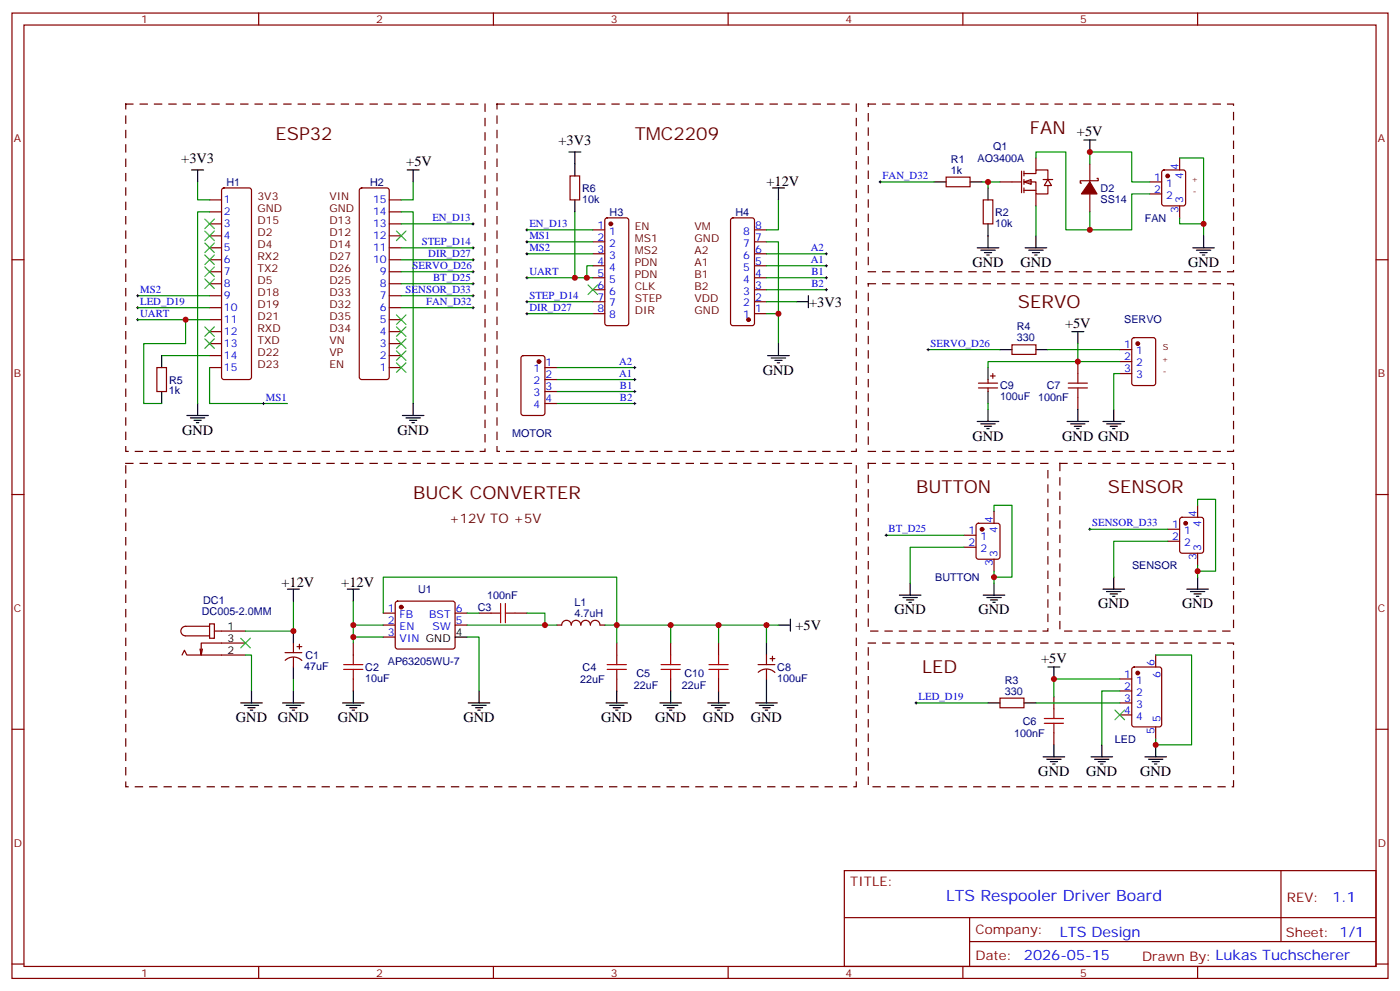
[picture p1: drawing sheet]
<svg xmlns="http://www.w3.org/2000/svg" width="412mm" height="292mm" viewBox="0 0 412 292" stroke-linecap="round" stroke-linejoin="round" font-family="sans-serif">
<g fill="none" stroke="#870000" stroke-width=".35">
<path d="M3.5 3.8h405.4v284.4h-405.4zM7.1 7.4h398.2v277.3h-398.2zM76.2 3.8v3.6M145.3 3.8v3.6M214.5 3.8v3.6M283.6 3.8v3.6M352.8 3.8v3.6M61.7 58.9h3.6M65.5 55.6l.5-.2h7.4l.5 .2 .2 .5v55l-.3 .5-.4 .2h-7.4l-.5-.2-.2-.5v-55zM106.1 55.6l.4-.2h7.4l.5 .2 .3 .5v55l-.3 .5-.5 .2h-7.4l-.5-.2-.2-.5v-55zM114.7 58.9h3.5M338.7 53.6h3.5"/>
<path d="M338.7 57.1h3.5M342.4 50.3l.5-.2h5.6l.7 .4v9.4l-.4 .7h-5.9l-.7-.4v-9.4zM347.5 46.5v3.6M3.5 76.5h3.6M61.7 76.5h3.6M61.7 73h3.6M61.7 69.5h3.6M61.7 65.9h3.6M61.7 62.4h3.6M114.7 76.5h3.5M114.7 73h3.5M114.7 69.5h3.5"/>
<path d="M114.7 65.9h3.5M114.7 62.4h3.5M174.6 67.7h3.6M174.6 71.2h3.6M174.6 74.8h3.6M174.6 78.3h3.6M178.4 64.4l.5-.2h5.6l.5 .2 .2 .5v30.3l-.2 .5-.5 .2h-5.6l-.5-.2-.2-.5v-30.3zM215.4 64.4l.5-.2h5.6l.5 .2 .2 .5v30.3l-.2 .5-.5 .2h-5.6l-.5-.2-.2-.5v-30.3zM222.2 67.7h3.6M222.2 71.2h3.6M222.2 74.8h3.6M222.2 78.3h3.6"/>
<path d="M347.5 60.6v3.6M405.3 76.5h3.6M61.7 97.7h3.6M61.7 94.2h3.6M61.7 90.6h3.6M61.7 87.1h3.6M61.7 83.6h3.6M61.7 80h3.6M114.7 97.7h3.5M114.7 94.2h3.5M114.7 90.6h3.5M114.7 87.1h3.5"/>
<path d="M114.7 83.6h3.5M114.7 80h3.5M174.6 81.8h3.6M174.6 85.3h3.6M174.6 88.9h3.6M174.6 92.4h3.6M222.2 81.8h3.6M222.2 85.3h3.6M222.2 88.9h3.6M222.2 92.4h3.6M333.6 99.7l.5-.3h5.6l.7 .5v13l-.4 .6-5.9 .1-.7-.5v-12.9zM61.7 108.3h3.6"/>
<path d="M61.7 104.7h3.6M61.7 101.2h3.6M114.7 108.3h3.5M114.7 104.7h3.5M114.7 101.2h3.5M153.7 104.9l.5-.2h5.6l.7 .5v16.5l-.4 .6-5.9 .1-.7-.5v-16.5zM160.5 108.3h3.5M160.5 111.8h3.5M160.5 115.3h3.5M160.5 118.9h3.5M329.8 103h3.6M329.8 106.5h3.6"/>
<path d="M329.8 110h3.6M3.5 145.7h3.6M284 157.7h3.5M287.7 154.3l.5-.2h5.7l.6 .5 .1 9.4-.5 .7h-5.9l-.6-.5-.1-9.4zM292.8 150.6v3.5M344 155.9h3.5M344 159.4h3.5M347.7 152.6l.5-.2h5.6l.7 .4v9.4l-.4 .7h-5.9l-.7-.4v-9.4zM352.8 148.8v3.6M405.3 145.7h3.6M284 161.2h3.5M292.8 164.7v3.5"/>
<path d="M352.8 162.9v3.6M53.6 192.9l.7-1.4 .7 1.4h17.3M59.6 191.2l-.3 1.7M61.7 183.8h1.4v4.2h-1.4zM61.7 184.5h-7a1.41 1.41 0 0 0-1.4 1.4 1.41 1.41 0 0 0 1.4 1.4h7M63.1 185.9h9.2M72.3 189.4h-13v3.5l-.4-1.7M329.8 200h3.6M333.6 196.7l.5-.2h7.4l.6 .4 .1 16.5-.5 .6-7.6 .1-.7-.5v-16.4zM340.4 192.9v3.6M3.5 214.8h3.6M329.8 203.5h3.6"/>
<path d="M329.8 207h3.6M329.8 210.6h3.6M340.4 214.1v3.5M405.3 214.8h3.6M248.7 256.4h156.6v28.3h-156.6zM377.3 256.5v20.8M248.7 270.3h156.5M285.6 277.3h119.6M285.6 270.3v14.1M3.5 284h3.6M76.2 284.7v3.5M145.3 284.7v3.5"/>
<path d="M214.5 284.7v3.5M283.6 284.7v3.5M352.8 284.7v3.5M405.3 284h3.6"/>
</g>
<g fill="#870000" stroke="#870000" stroke-width=".35">
<circle cx="179.9" cy="65.9" r=".53"/>
<circle cx="220.5" cy="94.2" r=".53"/>
<circle cx="158.7" cy="106.5" r=".53"/>
<circle cx="335.1" cy="101.2" r=".53"/>
<circle cx="289.3" cy="155.9" r=".53"/>
<circle cx="349.2" cy="154.1" r=".53"/>
<circle cx="344" cy="51.8" r=".53"/>
<circle cx="335.1" cy="198.2" r=".53"/>
</g>
<g fill="#fff" stroke="#870000" stroke-width=".35">
<path d="M301.6 53.6l2.1-.7v1.4z"/>
<path d="M308.7 52.9l1 1.7h-2.1z"/>
</g>
<g fill="none" stroke="#870000" stroke-width=".35">
<path d="M167.9 51.8h2.8v7.1h-2.8zM278.7 52.2h7.1v2.8h-7.1zM289.6 58.9h2.9v7h-2.9zM294.6 53.6h6.3M300.9 50.4v6.4M301.6 51.1h3.6v-1h3.5v2.8M301.6 53.6h3.6v3.5h3.5v-2.5M301.6 56.1h3.6M301.6 50.4v1.4M301.6 52.9v1.4M301.6 55.4v1.4M305.2 46.5v3.6"/>
<path d="M305.2 57.1v3.5M307.3 52.9h2.8M321 48.3v5.3M321 57.1v5.3M323.1 52.5h.4v.7h-5.3v.7h.4M46.2 108.3h2.8v7h-2.8zM288.2 112.9h5.7M288.2 114.3h5.7M291 111.8v1.1M291 114.3v1M291.7 110.7h1.5M292.5 110v1.4"/>
<path d="M298.1 101.6h7.1v2.8h-7.1zM317.5 106.5v3.5M317.5 117.1v3.5M116.7 177.3l.4-.2h16.2l.5 .2 .3 .5v12.7l-.3 .5-.5 .2h-16.2l-.5-.3-.2-.4v-12.7zM84 192.2h4.9M84 194.5a3.5 3.5 0 0 1 4.9 0M86.4 189.4v2.8M86.4 193.6v2.9M87.5 190.5h1.4M88.2 189.8v1.4M104.1 189.4v3.5M104.1 200v3.5"/>
<path d="M112.9 184.1h3.5M112.9 180.6h3.5M112.9 187.6h3.5M134.1 184.1h3.5M134.1 180.6h3.5M141.1 180.6h3.5M151.7 180.6h3.5M164 184.1h1.5a1.41 1.41 0 0 1 1.4-1.4 1.41 1.41 0 0 1 1.4 1.4 1.41 1.41 0 0 1 1.4-1.4 1.41 1.41 0 0 1 1.4 1.4 1.41 1.41 0 0 1 1.4-1.4 1.41 1.41 0 0 1 1.4 1.4 1.41 1.41 0 0 1 1.4-1.4 1.41 1.41 0 0 1 1.4 1.4h1.5M181.7 189.4v3.5M181.7 200v3.5M197.6 189.4v3.5M197.6 200v3.5"/>
<path d="M211.7 189.4v3.5M211.7 200v3.5M223.3 195.8h4.9M223.3 198a3.5 3.5 0 0 1 5 .1M225.8 192.9v2.9M225.8 197.2v2.8M226.8 194h1.4M227.5 193.3v1.4M294.6 205.6h7v2.9h-7zM310.4 205.3v3.5M310.4 215.9v3.5"/>
</g>
<g fill="#870000" stroke="#870000" stroke-width=".35">
<path d="M321 53.6l2.1 3.5h-4.5z"/>
<circle cx="118.2" cy="178.8" r=".53"/>
</g>
<g fill="none" stroke="#a10000" stroke-width=".35">
<path d="M314.7 112.9h5.6M314.7 114.3h5.6M317.5 110v2.9M317.5 114.3v2.8M147.5 177.8v5.6M148.9 177.8v5.6M101.2 195.8h5.7M101.2 197.2h5.7M104.1 192.9v2.9M104.1 197.2v2.8M144.6 180.6h2.9M148.9 180.6h2.8"/>
<path d="M178.9 195.8h5.6M178.9 197.2h5.6M181.7 192.9v2.9M181.7 197.2v2.8M194.7 195.8h5.7M194.7 197.2h5.7M197.6 192.9v2.9M197.6 197.2v2.8M208.8 195.8h5.7M208.8 197.2h5.7M211.7 192.9v2.9M211.7 197.2v2.8"/>
<path d="M307.6 211.6h5.7M307.6 213h5.7M310.4 208.8v2.8M310.4 213v2.9"/>
</g>
<g fill="none" stroke="#000" stroke-width=".35">
<path d="M56.4 50.1h3.6M58.2 50.1v3.5M119.9 50.1h3.6M121.7 50.1v3.5M167.6 44.8h3.5M169.3 44.8v7M169.3 58.9v3.5M227.5 55.4h3.6M229.3 55.4v3.5M275.2 53.6h3.5M285.8 53.6h3.5M291 55.4v3.5"/>
<path d="M319.3 41.2h3.5M321 41.2v3.6M287.9 73h6.3M288.9 73.7h4.3M290 74.4h2.1M290.7 75.1h.7M291 65.9v7.1M302 73h6.3M303 73.7h4.3M304.1 74.4h2.1M304.8 75.1h.7M305.2 69.5v3.5"/>
<path d="M351.4 73h6.3M352.4 73.7h4.3M353.5 74.4h2.1M354.2 75.1h.7M354.5 69.5v3.5M234.6 88.9h3.5M238.1 87.1v3.5M315.7 97.7h3.6M317.5 97.7v3.5M47.6 104.7v3.6M47.6 115.3v3.6M58.2 118.9v3.5"/>
<path d="M121.7 118.9v3.5M226.1 104.7h6.4M227.2 105.4h4.2M228.2 106.2h2.2M229 106.9h.7M229.3 101.2v3.5M291 108.3v3.5M291 115.3v3.6M294.6 103h3.5M305.2 103h3.5M55 122.4h6.4M56.1 123.1h4.2"/>
<path d="M57.1 123.8h2.2M57.9 124.5h.7M118.5 122.4h6.4M119.6 123.1h4.2M120.6 123.8h2.2M121.4 124.5h.7M287.9 124.1h6.3M288.9 124.8h4.3M290 125.6h2.1M290.7 126.3h.7M291 120.6v3.5M314.3 124.1h6.4"/>
<path d="M315.4 124.8h4.2M316.4 125.6h2.2M317.1 126.3h.8M317.5 120.6v3.5M324.9 124.1h6.4M326 124.8h4.2M327 125.6h2.1M327.7 126.3h.7M328.1 120.6v3.5M84.7 173.5h3.5M86.4 173.5v3.6M102.3 173.5h3.5"/>
<path d="M104.1 173.5v3.6M264.9 175.3h6.4M266 176h4.2M267.1 176.7h2.1M267.8 177.4h.7M268.1 171.8v3.5M289.6 175.3h6.4M290.7 176h4.2M291.7 176.7h2.2M292.5 177.4h.7M292.8 171.8v3.5M324.9 173.5h6.4"/>
<path d="M326 174.2h4.2M327 174.9h2.1M327.7 175.6h.7M328.1 170v3.5M349.6 173.5h6.4M350.7 174.2h4.2M351.7 174.9h2.1M352.4 175.6h.7M352.8 170v3.5M86.4 185.9v3.5M86.4 196.5v3.5M134.1 187.6h3.5"/>
<path d="M225.8 189.4v3.5M225.8 200v7M229.3 184.1h3.5M232.8 182.4v3.5M308.7 196.5h3.5M310.4 196.5v3.5M70.9 207h6.4M72 207.8h4.2M73 208.5h2.1M73.7 209.2h.7M74.1 203.5v3.5M83.3 207h6.3"/>
<path d="M84.3 207.8h4.2M85.4 208.5h2.1M86.1 209.2h.7M86.4 203.5v3.5M100.9 207h6.3M102 207.8h4.2M103 208.5h2.1M103.7 209.2h.7M104.1 203.5v3.5M137.9 207h6.4M139 207.8h4.2M140.1 208.5h2.1"/>
<path d="M140.8 209.2h.7M141.1 203.5v3.5M178.5 207h6.4M179.6 207.8h4.2M180.6 208.5h2.1M181.3 209.2h.7M181.7 203.5v3.5M194.4 207h6.3M195.4 207.8h4.3M196.5 208.5h2.1M197.2 209.2h.7M197.6 203.5v3.5"/>
<path d="M208.5 207h6.3M209.5 207.8h4.3M210.6 208.5h2.1M211.3 209.2h.7M211.7 203.5v3.5M222.6 207h6.4M223.7 207.8h4.2M224.7 208.5h2.1M225.4 209.2h.7M291 207h3.6M301.6 207h3.6M310.4 219.4v3.5"/>
<path d="M324.6 219.4v3.5M340.4 219.4v3.5M307.3 222.9h6.3M308.3 223.6h4.3M309.4 224.3h2.1M310.1 225h.7M321.4 222.9h6.3M322.4 223.6h4.3M323.5 224.3h2.1M324.2 225h.7M337.3 222.9h6.3M338.3 223.6h4.2"/>
<path d="M339.4 224.3h2.1M340.1 225h.7"/>
</g>
<g fill="none" stroke="#008700" stroke-width=".35">
<path d="M58.2 53.6v5.3h3.5M121.7 53.6v5.3h-3.5M229.3 58.9v8.8h-3.5M259.3 53.6h15.9M289.3 53.6h1.7M294.6 53.6h-3.6v1.8M305.2 46.5v-1.7h8.8v22.9h7M321 48.3v-3.5h12.4v8.8h5.3M338.7 57.1h-5.3v10.6h-12.4v-5.3M347.5 46.5h7v23M61.7 62.4h-3.5v56.5M118.2 62.4h3.5v56.5"/>
<path d="M118.2 65.9h21.1M118.2 73h21.1M118.2 76.5h21.1M155.2 74.8h19.4M155.2 67.7h19.4M155.2 71.2h19.4M169.3 62.4v19.4M174.6 78.3h-1.7v3.5M225.8 71.2h3.5v30M225.8 74.8h17.6M225.8 78.3h17.6M305.2 60.6v8.9"/>
<path d="M347.5 64.2v1.7h7M40.6 94.2h21.1M40.6 90.6h21.1M40.6 87.1h21.1M54.7 94.2v7h-12.4v17.7h5.3M118.2 90.6h21.1M118.2 83.6h21.1M118.2 87.1h21.1M118.2 80h21.1M155.2 92.4h19.4M155.2 88.9h19.4M155.2 81.8h19.4"/>
<path d="M225.8 92.4h3.5M225.8 88.9h8.8M225.8 81.8h17.6M225.8 85.3h17.6M47.6 104.7h14.1M61.7 108.3v10.6h23M164 108.3h23M164 111.8h23M164 115.3h23M164 118.9h23M273.4 103h21.2M291 118.9v1.7"/>
<path d="M308.7 103h21.1M317.5 101.2v5.3h12.3M317.5 106.5h-26.5v1.8M329.8 110h-1.7v10.6M261.1 157.7h22.9M292.8 150.6v-1.8h5.3v21.2h-5.3M321 155.9h23M344 159.4h-15.9v10.6M352.8 148.8v-1.7h5.3v21.1h-5.3M86.4 177.1v8.8h-14.1M104.1 177.1v7M284 161.2h-15.9v10.6"/>
<path d="M292.8 168.2v3.6M352.8 166.5v3.5M72.3 192.9h1.8v10.6M86.4 200v3.5M112.9 187.6h-8.8v1.8M112.9 184.1h-8.8v3.5M112.9 180.6v-10.6h68.8v14.1h-3.5M137.6 187.6h3.5v15.9M137.6 180.6h3.5M155.2 180.6h5.3v3.5h-22.9M160.5 184.1h3.5M181.7 189.4v-5.3h15.9v5.3"/>
<path d="M197.6 184.1h31.7M211.7 184.1v5.3M225.8 184.1v5.3M329.8 200h-19.4v5.3M340.4 192.9h10.6v26.5h-10.6v-1.8M269.9 207h21.1M305.2 207h24.6M329.8 203.5h-5.2v15.9"/>
</g>
<g fill="none" stroke="#3c3" stroke-width=".35">
<path d="M60.3 64.5l2.8 2.8M60.3 68.1l2.8 2.8M60.3 71.6l2.8 2.8M60.3 75.1l2.8 2.8M60.3 78.6l2.8 2.9M63.1 64.5l-2.8 2.8M63.1 68.1l-2.8 2.8M63.1 71.6l-2.8 2.8M63.1 75.1l-2.8 2.8M63.1 78.6l-2.8 2.9M116.8 68.1l2.8 2.8M119.6 68.1l-2.8 2.8"/>
<path d="M60.3 82.2l2.8 2.8M60.3 96.3l2.8 2.8M60.3 99.8l2.8 2.8M63.1 82.2l-2.8 2.8M63.1 96.3l-2.8 2.8M63.1 99.8l-2.8 2.8M116.8 99.8l2.8 2.8M116.8 96.3l2.8 2.8M116.8 92.7l2.8 2.9M119.6 99.8l-2.8 2.8M119.6 96.3l-2.8 2.8M119.6 92.7l-2.8 2.9"/>
<path d="M173.2 83.9l2.8 2.8M176 83.9l-2.8 2.8M116.8 106.9l2.8 2.8M116.8 103.3l2.8 2.9M119.6 106.9l-2.8 2.8M119.6 103.3l-2.8 2.9M70.9 188l2.8 2.8M73.7 188l-2.8 2.8M328.4 209.2l2.9 2.8M331.3 209.2l-2.9 2.8"/>
</g>
<path d="M37 30.7h105.9v102.3h-105.9zM146.4 30.7h105.8v102.3h-105.8zM255.8 30.7h107.6v49.3h-107.6zM255.8 83.6h107.6v49.4h-107.6zM37 136.5h215.2v95.2h-215.2zM255.8 136.5h52.9v49.4h-52.9zM312.2 136.5h51.2v49.4h-51.2zM255.8 189.4h107.6v42.3h-107.6z" fill="none" stroke="#600" stroke-width=".35" stroke-dasharray="2.1 2.1"/>
<g fill="none" stroke="#000" stroke-width=".29">
<path d="M258.9 53.6h.7M259.3 53.2v.7M139 65.9h.7M139 73h.7M139 76.5h.7M139.3 65.6v.7M139.3 72.6v.7M139.3 76.2v.7M139.3 79.7v.7M154.9 74.8h.7M154.9 67.7h.7M154.9 71.2h.7"/>
<path d="M155.2 67.3v.8M155.2 70.9v.7M155.2 74.4v.7M243.1 74.8h.7M243.1 78.3h.7M243.4 74.4v.7M243.4 77.9v.7M40.2 94.2h.7M40.2 90.6h.7M40.2 87.1h.7M40.6 86.7v.8M40.6 90.3v.7"/>
<path d="M40.6 93.8v.7M139 90.6h.7M139 83.6h.7M139 87.1h.7M139 80h.7M139.3 83.2v.7M139.3 86.7v.8M139.3 90.3v.7M154.9 81.8h.7M154.9 88.9h.7M154.9 92.4h.7M155.2 81.5v.7"/>
<path d="M155.2 88.5v.7M155.2 92v.7M243.1 81.8h.7M243.1 85.3h.7M243.4 81.5v.7M243.4 85v.7M77.3 118.9h.7M77.6 118.5v.7M186.6 108.3h.7M186.6 111.8h.7M186.6 115.3h.7M186.6 118.9h.7"/>
<path d="M187 107.9v.7M187 111.4v.7M187 115v.7M187 118.5v.7M273 103h.8M273.4 102.6v.7M260.7 157.7h.7M261.1 157.3v.7M320.7 155.9h.7M321 155.5v.7M269.5 207h.7M269.9 206.7v.7"/>
</g>
<g fill="#c00">
<circle cx="86.4" cy="185.9" r=".88"/>
<circle cx="104.1" cy="184.1" r=".88"/>
<circle cx="104.1" cy="187.6" r=".88"/>
<circle cx="160.5" cy="184.1" r=".88"/>
<circle cx="181.7" cy="184.1" r=".88"/>
<circle cx="229.3" cy="92.4" r=".88"/>
<circle cx="354.5" cy="65.9" r=".88"/>
<circle cx="321" cy="44.8" r=".88"/>
<circle cx="321" cy="67.7" r=".88"/>
<circle cx="291" cy="53.6" r=".88"/>
<circle cx="317.5" cy="106.5" r=".88"/>
<circle cx="292.8" cy="170" r=".88"/>
<circle cx="352.8" cy="168.2" r=".88"/>
<circle cx="340.4" cy="219.4" r=".88"/>
<circle cx="310.4" cy="200" r=".88"/>
<circle cx="172.9" cy="81.8" r=".88"/>
<circle cx="54.7" cy="94.2" r=".88"/>
<circle cx="169.3" cy="81.8" r=".88"/>
<circle cx="225.8" cy="184.1" r=".88"/>
<circle cx="197.6" cy="184.1" r=".88"/>
<circle cx="211.7" cy="184.1" r=".88"/>
</g>
<g font-size="5.3" fill="#600">
<text x="81.1" y="41.2">ESP32</text>
<text x="187" y="41.2">TMC2209</text>
<text x="303.4" y="39.5">FAN</text>
<text x="299.9" y="90.6">SERVO</text>
<text x="121.7" y="147.1">BUCK CONVERTER</text>
<text x="269.9" y="145.3">BUTTON</text>
<text x="326.3" y="145.3">SENSOR</text>
<text x="271.6" y="198.2">LED</text>
</g>
<text font-size="4.6" fill="#00f" x="278.7" y="265.3">LTS Respooler Driver Board</text>
<g font-size="4.2">
<text x="317.2" y="40.2">+5V</text>
<text x="53.4" y="48">+3V3</text>
<text x="164.5" y="42.7">+3V3</text>
<text x="119.7" y="49">+5V</text>
<text x="225.8" y="54.6">+12V</text>
<text x="286.5" y="78.6">GND</text>
<text x="300.6" y="78.6">GND</text>
<text x="350" y="78.6">GND</text>
<text x="238.3" y="90.3">+3V3</text>
<text x="313.7" y="96.6">+5V</text>
<text x="224.7" y="110.4">GND</text>
<text x="53.6" y="128">GND</text>
<text x="117.1" y="128">GND</text>
<text x="286.5" y="129.8">GND</text>
<text x="312.9" y="129.8">GND GND</text>
<text x="82.9" y="172.8">+12V</text>
<text x="100.5" y="172.8">+12V</text>
<text x="323.5" y="179.2">GND</text>
<text x="348.2" y="179.2">GND</text>
<text x="234.3" y="185.5">+5V</text>
<text x="263.5" y="180.9">GND</text>
<text x="288.2" y="180.9">GND</text>
<text x="306.7" y="195.4">+5V</text>
<text x="69.5" y="212.7">GND</text>
<text x="81.8" y="212.7">GND</text>
<text x="99.5" y="212.7">GND</text>
<text x="136.5" y="212.7">GND</text>
<text x="177.1" y="212.7">GND</text>
<text x="193" y="212.7">GND</text>
<text x="207.1" y="212.7">GND</text>
<text x="221.2" y="212.7">GND</text>
<text x="305.9" y="228.6">GND</text>
<text x="320" y="228.6">GND</text>
<text x="335.8" y="228.6">GND</text>
</g>
<g font-size="4.2" fill="#00f">
<text x="392.5" y="265.7">1.1</text>
<text x="312.2" y="275.8">LTS Design</text>
<text x="301.6" y="282.9">2026-05-15</text>
</g>
<text font-size="3.9" fill="#600" x="132.3" y="154.1">+12V TO +5V</text>
<g font-size="3.9" fill="#800">
<text x="250.5" y="261">TITLE:</text>
<text x="379.1" y="265.7">REV:</text>
<text x="287.4" y="275.2">Company:</text>
<text x="378.7" y="275.8">Sheet: 1/1</text>
<text x="287.4" y="282.9">Date:</text>
<text x="336.4" y="283">Drawn By: Lukas Tuchscherer</text>
</g>
<g font-size="3.2" fill="#800">
<text x="41.6" y="6.8">1</text>
<text x="110.8" y="6.8">2</text>
<text x="179.9" y="6.8">3</text>
<text x="249.1" y="6.8">4</text>
<text x="318.2" y="6.8">5</text>
<text x="4.1" y="41.9">A</text>
<text x="405.9" y="41.9">A</text>
<text x="4.1" y="111.1">B</text>
<text x="405.9" y="111.1">B</text>
<text x="4.1" y="180.2">C</text>
<text x="405.9" y="180.2">C</text>
<text x="4.1" y="249.4">D</text>
<text x="405.9" y="249.4">D</text>
<text x="41.6" y="287.7">1</text>
<text x="110.8" y="287.7">2</text>
<text x="179.9" y="287.7">3</text>
<text x="249.1" y="287.7">4</text>
<text x="318.2" y="287.7">5</text>
</g>
<g font-size="3.2" fill="#000080">
<text x="280.1" y="47.9">R1</text>
<text x="288" y="47.6">AO3400A</text>
<text x="292.5" y="44.1">Q1</text>
<text x="280.1" y="51.1">1k</text>
<text x="66.7" y="54.7">H1</text>
<text x="109" y="54.7">H2</text>
<text x="171.4" y="59.7">10k</text>
<text x="171.4" y="56.5">R6</text>
<text x="324.2" y="59.7">SS14</text>
<text x="324.2" y="56.5">D2</text>
<text x="179.6" y="63.5">H3</text>
<text x="216.6" y="63.5">H4</text>
<text x="293.2" y="63.5">R2</text>
<text x="337.2" y="65.3">FAN</text>
<text x="293.2" y="66.7">10k</text>
<text x="331.2" y="95.3">SERVO</text>
<text x="299.5" y="100.5">330</text>
<text x="299.5" y="97.3">R4</text>
<text x="49.8" y="113">R5</text>
<text x="49.7" y="116.1">1k</text>
<text x="294.6" y="117.9">100uF 100nF</text>
<text x="294.6" y="114.7">C9</text>
<text x="308.3" y="114.7">C7</text>
<text x="150.9" y="128.8">MOTOR</text>
<text x="333.5" y="167.6">SENSOR</text>
<text x="275.5" y="171.1">BUTTON</text>
<text x="59.9" y="177.8">DC1</text>
<text x="123.1" y="174.7">U1</text>
<text x="140.8" y="180">C3</text>
<text x="143.5" y="176.4">100nF</text>
<text x="169.2" y="178.5">L1</text>
<text x="59.4" y="181.1">DC005-2.0MM</text>
<text x="169.2" y="181.6">4.7uH</text>
<text x="89.6" y="197.3">47uF</text>
<text x="90" y="194.1">C1</text>
<text x="107.6" y="197.6">C2</text>
<text x="114.3" y="195.8">AP63205WU-7</text>
<text x="171.6" y="197.6">C4</text>
<text x="229" y="197.6">C8</text>
<text x="107.6" y="200.8">10uF</text>
<text x="170.9" y="201.1">22uF</text>
<text x="186.7" y="202.9">22uF</text>
<text x="187.5" y="199.4">C5</text>
<text x="200.9" y="202.9">22uF</text>
<text x="201.6" y="199.4">C10</text>
<text x="229" y="200.8">100uF</text>
<text x="296" y="201.4">R3</text>
<text x="296" y="204.6">330</text>
<text x="301.3" y="213.5">C6</text>
<text x="298.7" y="217">100nF</text>
<text x="328.4" y="218.8">LED</text>
</g>
<g font-size="3.2" fill="#00f">
<text x="260" y="52.7">FAN_D32</text>
<text x="340" y="53.2">1</text>
<text x="347.1" y="50.1" transform="rotate(-90 347.1 50.1)">4</text>
<text x="348.5" y="52.8" transform="rotate(-90 348.5 52.8)">4</text>
<text x="66" y="59.9">1</text>
<text x="109.9" y="59.9">15</text>
<text x="340" y="56.8">2</text>
<text x="343.5" y="55">1</text>
<text x="343.5" y="58.5">2</text>
<text x="348.5" y="59.9" transform="rotate(-90 348.5 59.9)">3</text>
<text x="66" y="63.5">2</text>
<text x="109.9" y="63.5">14</text>
<text x="127.4" y="65.1">EN_D13</text>
<text x="347.1" y="62.7" transform="rotate(-90 347.1 62.7)">3</text>
<text x="66" y="67">3</text>
<text x="66" y="70.5">4</text>
<text x="109.9" y="70.5">12</text>
<text x="109.9" y="67">13</text>
<text x="155.9" y="66.8">EN_D13</text>
<text x="155.9" y="70.3">MS1</text>
<text x="176" y="67.3">1</text>
<text x="176" y="70.9">2</text>
<text x="179.5" y="69.1">1</text>
<text x="218.9" y="69.1">8</text>
<text x="222.4" y="70.9">7</text>
<text x="222.4" y="67.3">8</text>
<text x="66" y="74">5</text>
<text x="66" y="77.6">6</text>
<text x="109.9" y="77.6">10</text>
<text x="109.9" y="74">11</text>
<text x="124.2" y="72.1">STEP_D14</text>
<text x="126.2" y="75.6">DIR_D27</text>
<text x="155.9" y="73.9">MS2</text>
<text x="176" y="74.4">3</text>
<text x="176" y="77.9">4</text>
<text x="179.5" y="72.6">2</text>
<text x="179.5" y="76.2">3</text>
<text x="218.9" y="76.2">6</text>
<text x="218.9" y="72.6">7</text>
<text x="222.4" y="77.9">5</text>
<text x="222.4" y="74.4">6</text>
<text x="238.8" y="73.9">A2</text>
<text x="238.8" y="77.4">A1</text>
<text x="66" y="81.1">7</text>
<text x="111.9" y="81.1">9</text>
<text x="121.5" y="79.2">SERVO_D26</text>
<text x="127.6" y="82.7">BT_D25</text>
<text x="155.9" y="80.9">UART</text>
<text x="176" y="81.5">5</text>
<text x="179.5" y="79.7">4</text>
<text x="179.5" y="83.2">5</text>
<text x="218.9" y="83.2">4</text>
<text x="218.9" y="79.7">5</text>
<text x="222.4" y="81.5">4</text>
<text x="239" y="80.9">B1</text>
<text x="41.3" y="89.7">LED_D19</text>
<text x="41.3" y="86.2">MS2</text>
<text x="66" y="84.6">8</text>
<text x="66" y="88.2">9</text>
<text x="111.9" y="88.2">7</text>
<text x="111.9" y="84.6">8</text>
<text x="119.5" y="86.2">SENSOR_D33</text>
<text x="125.5" y="89.7">FAN_D32</text>
<text x="155.9" y="88">STEP_D14</text>
<text x="176" y="85">6</text>
<text x="176" y="88.5">7</text>
<text x="179.5" y="86.7">6</text>
<text x="218.9" y="86.7">3</text>
<text x="222.4" y="88.5">2</text>
<text x="222.4" y="85">3</text>
<text x="239" y="84.5">B2</text>
<text x="41.3" y="93.3">UART</text>
<text x="66" y="91.7">10</text>
<text x="66" y="95.2">11</text>
<text x="111.9" y="95.2">5</text>
<text x="111.9" y="91.7">6</text>
<text x="155.9" y="91.5">DIR_D27</text>
<text x="176" y="92">8</text>
<text x="179.5" y="90.3">7</text>
<text x="179.5" y="93.8">8</text>
<text x="218.9" y="93.8">1</text>
<text x="218.9" y="90.3">2</text>
<text x="222.4" y="92">1</text>
<text x="66" y="98.7">12</text>
<text x="111.9" y="98.7">4</text>
<text x="66" y="102.3">13</text>
<text x="66" y="105.8">14</text>
<text x="111.9" y="105.8">2</text>
<text x="111.9" y="102.3">3</text>
<text x="160.7" y="107.9">1</text>
<text x="182.4" y="107.4">A2</text>
<text x="274.1" y="102.1">SERVO_D26</text>
<text x="331.2" y="102.6">1</text>
<text x="331.2" y="106.2">2</text>
<text x="334.7" y="104.4">1</text>
<text x="334.7" y="107.9">2</text>
<text x="66" y="109.3">15</text>
<text x="111.9" y="109.3">1</text>
<text x="157.2" y="109.7">1</text>
<text x="157.2" y="113.2">2</text>
<text x="160.7" y="111.4">2</text>
<text x="182.4" y="110.9">A1</text>
<text x="331.2" y="109.7">3</text>
<text x="334.7" y="111.4">3</text>
<text x="78.3" y="118">MS1</text>
<text x="157.2" y="116.7">3</text>
<text x="160.7" y="115">3</text>
<text x="160.7" y="118.5">4</text>
<text x="182.6" y="114.4">B1</text>
<text x="182.6" y="118">B2</text>
<text x="157.2" y="120.3">4</text>
<text x="292.5" y="154.1" transform="rotate(-90 292.5 154.1)">4</text>
<text x="321.7" y="155">SENSOR_D33</text>
<text x="345.3" y="155.5">1</text>
<text x="352.4" y="152.4" transform="rotate(-90 352.4 152.4)">4</text>
<text x="353.8" y="155.1" transform="rotate(-90 353.8 155.1)">4</text>
<text x="261.8" y="156.8">BT_D25</text>
<text x="285.3" y="157.3">1</text>
<text x="285.3" y="160.8">2</text>
<text x="288.8" y="159.1">1</text>
<text x="293.9" y="156.8" transform="rotate(-90 293.9 156.8)">4</text>
<text x="345.3" y="159.1">2</text>
<text x="348.8" y="157.3">1</text>
<text x="348.8" y="160.8">2</text>
<text x="288.8" y="162.6">2</text>
<text x="292.5" y="166.7" transform="rotate(-90 292.5 166.7)">3</text>
<text x="293.9" y="164" transform="rotate(-90 293.9 164)">3</text>
<text x="352.4" y="165" transform="rotate(-90 352.4 165)">3</text>
<text x="353.8" y="162.2" transform="rotate(-90 353.8 162.2)">3</text>
<text x="114.2" y="180.2">1</text>
<text x="114.2" y="183.8">2</text>
<text x="117.7" y="182">FB</text>
<text x="117.7" y="185.5">EN</text>
<text x="126.4" y="182">BST</text>
<text x="127.4" y="185.5">SW</text>
<text x="134.2" y="183.8">5</text>
<text x="134.2" y="180.2">6</text>
<text x="114.2" y="187.3">3</text>
<text x="117.7" y="189.1">VIN GND</text>
<text x="340.1" y="196.3" transform="rotate(-90 340.1 196.3)">6</text>
<text x="331.2" y="199.6">1</text>
<text x="331.2" y="203.2">2</text>
<text x="334.7" y="201.4">1</text>
<text x="341.8" y="199.8" transform="rotate(-90 341.8 199.8)">6</text>
<text x="270.6" y="206.2">LED_D19</text>
<text x="331.2" y="206.7">3</text>
<text x="334.7" y="204.9">2</text>
<text x="334.7" y="208.5">3</text>
<text x="331.2" y="210.2">4</text>
<text x="334.7" y="212">4</text>
<text x="341.8" y="212.8" transform="rotate(-90 341.8 212.8)">5</text>
<text x="340.1" y="216.3" transform="rotate(-90 340.1 216.3)">5</text>
</g>
<g font-size="3.2" fill="#600">
<text x="75.8" y="58.9">3V3</text>
<text x="97" y="58.9">VIN</text>
<text x="75.8" y="65.9">D15</text>
<text x="75.8" y="62.4">GND</text>
<text x="97" y="65.9">D13</text>
<text x="97" y="62.4">GND</text>
<text x="75.8" y="69.5">D2</text>
<text x="97" y="69.5">D12</text>
<text x="187" y="67.7">EN</text>
<text x="187" y="71.2">MS1</text>
<text x="204.6" y="67.7">VM</text>
<text x="204.6" y="71.2">GND</text>
<text x="75.8" y="76.5">RX2</text>
<text x="75.8" y="73">D4</text>
<text x="97" y="76.5">D27</text>
<text x="97" y="73">D14</text>
<text x="187" y="74.8">MS2</text>
<text x="204.6" y="74.8">A2</text>
<text x="75.8" y="83.6">D5</text>
<text x="75.8" y="80">TX2</text>
<text x="97" y="83.6">D25</text>
<text x="97" y="80">D26</text>
<text x="187" y="78.3">PDN</text>
<text x="187" y="81.8">PDN</text>
<text x="204.6" y="78.3">A1</text>
<text x="204.6" y="81.8">B1</text>
<text x="75.8" y="87.1">D18</text>
<text x="97" y="87.1">D33</text>
<text x="187" y="85.3">CLK</text>
<text x="187" y="88.9">STEP</text>
<text x="204.6" y="85.3">B2</text>
<text x="204.6" y="88.9">VDD</text>
<text x="75.8" y="94.2">D21</text>
<text x="75.8" y="90.6">D19</text>
<text x="97" y="94.2">D35</text>
<text x="97" y="90.6">D32</text>
<text x="187" y="92.4">DIR</text>
<text x="204.6" y="92.4">GND</text>
<text x="75.8" y="101.2">TXD</text>
<text x="75.8" y="97.7">RXD</text>
<text x="97" y="101.2">VN</text>
<text x="97" y="97.7">D34</text>
<text x="75.8" y="104.7">D22</text>
<text x="97" y="104.7">VP</text>
<text x="75.8" y="108.3">D23</text>
<text x="97" y="108.3">EN</text>
</g>
<g font-size="3.2">
<text x="67" y="185.5">1</text>
<text x="67" y="189.1">3</text>
<text x="134.2" y="187.3">4</text>
<text x="67" y="192.6">2</text>
</g>
<g font-size="2.5" fill="#600">
<text x="351" y="53.6">+</text>
<text x="351.4" y="57.1">-</text>
<text x="342.2" y="106.5">+</text>
<text x="342.5" y="103">S</text>
<text x="342.5" y="110">-</text>
</g>
</svg>
